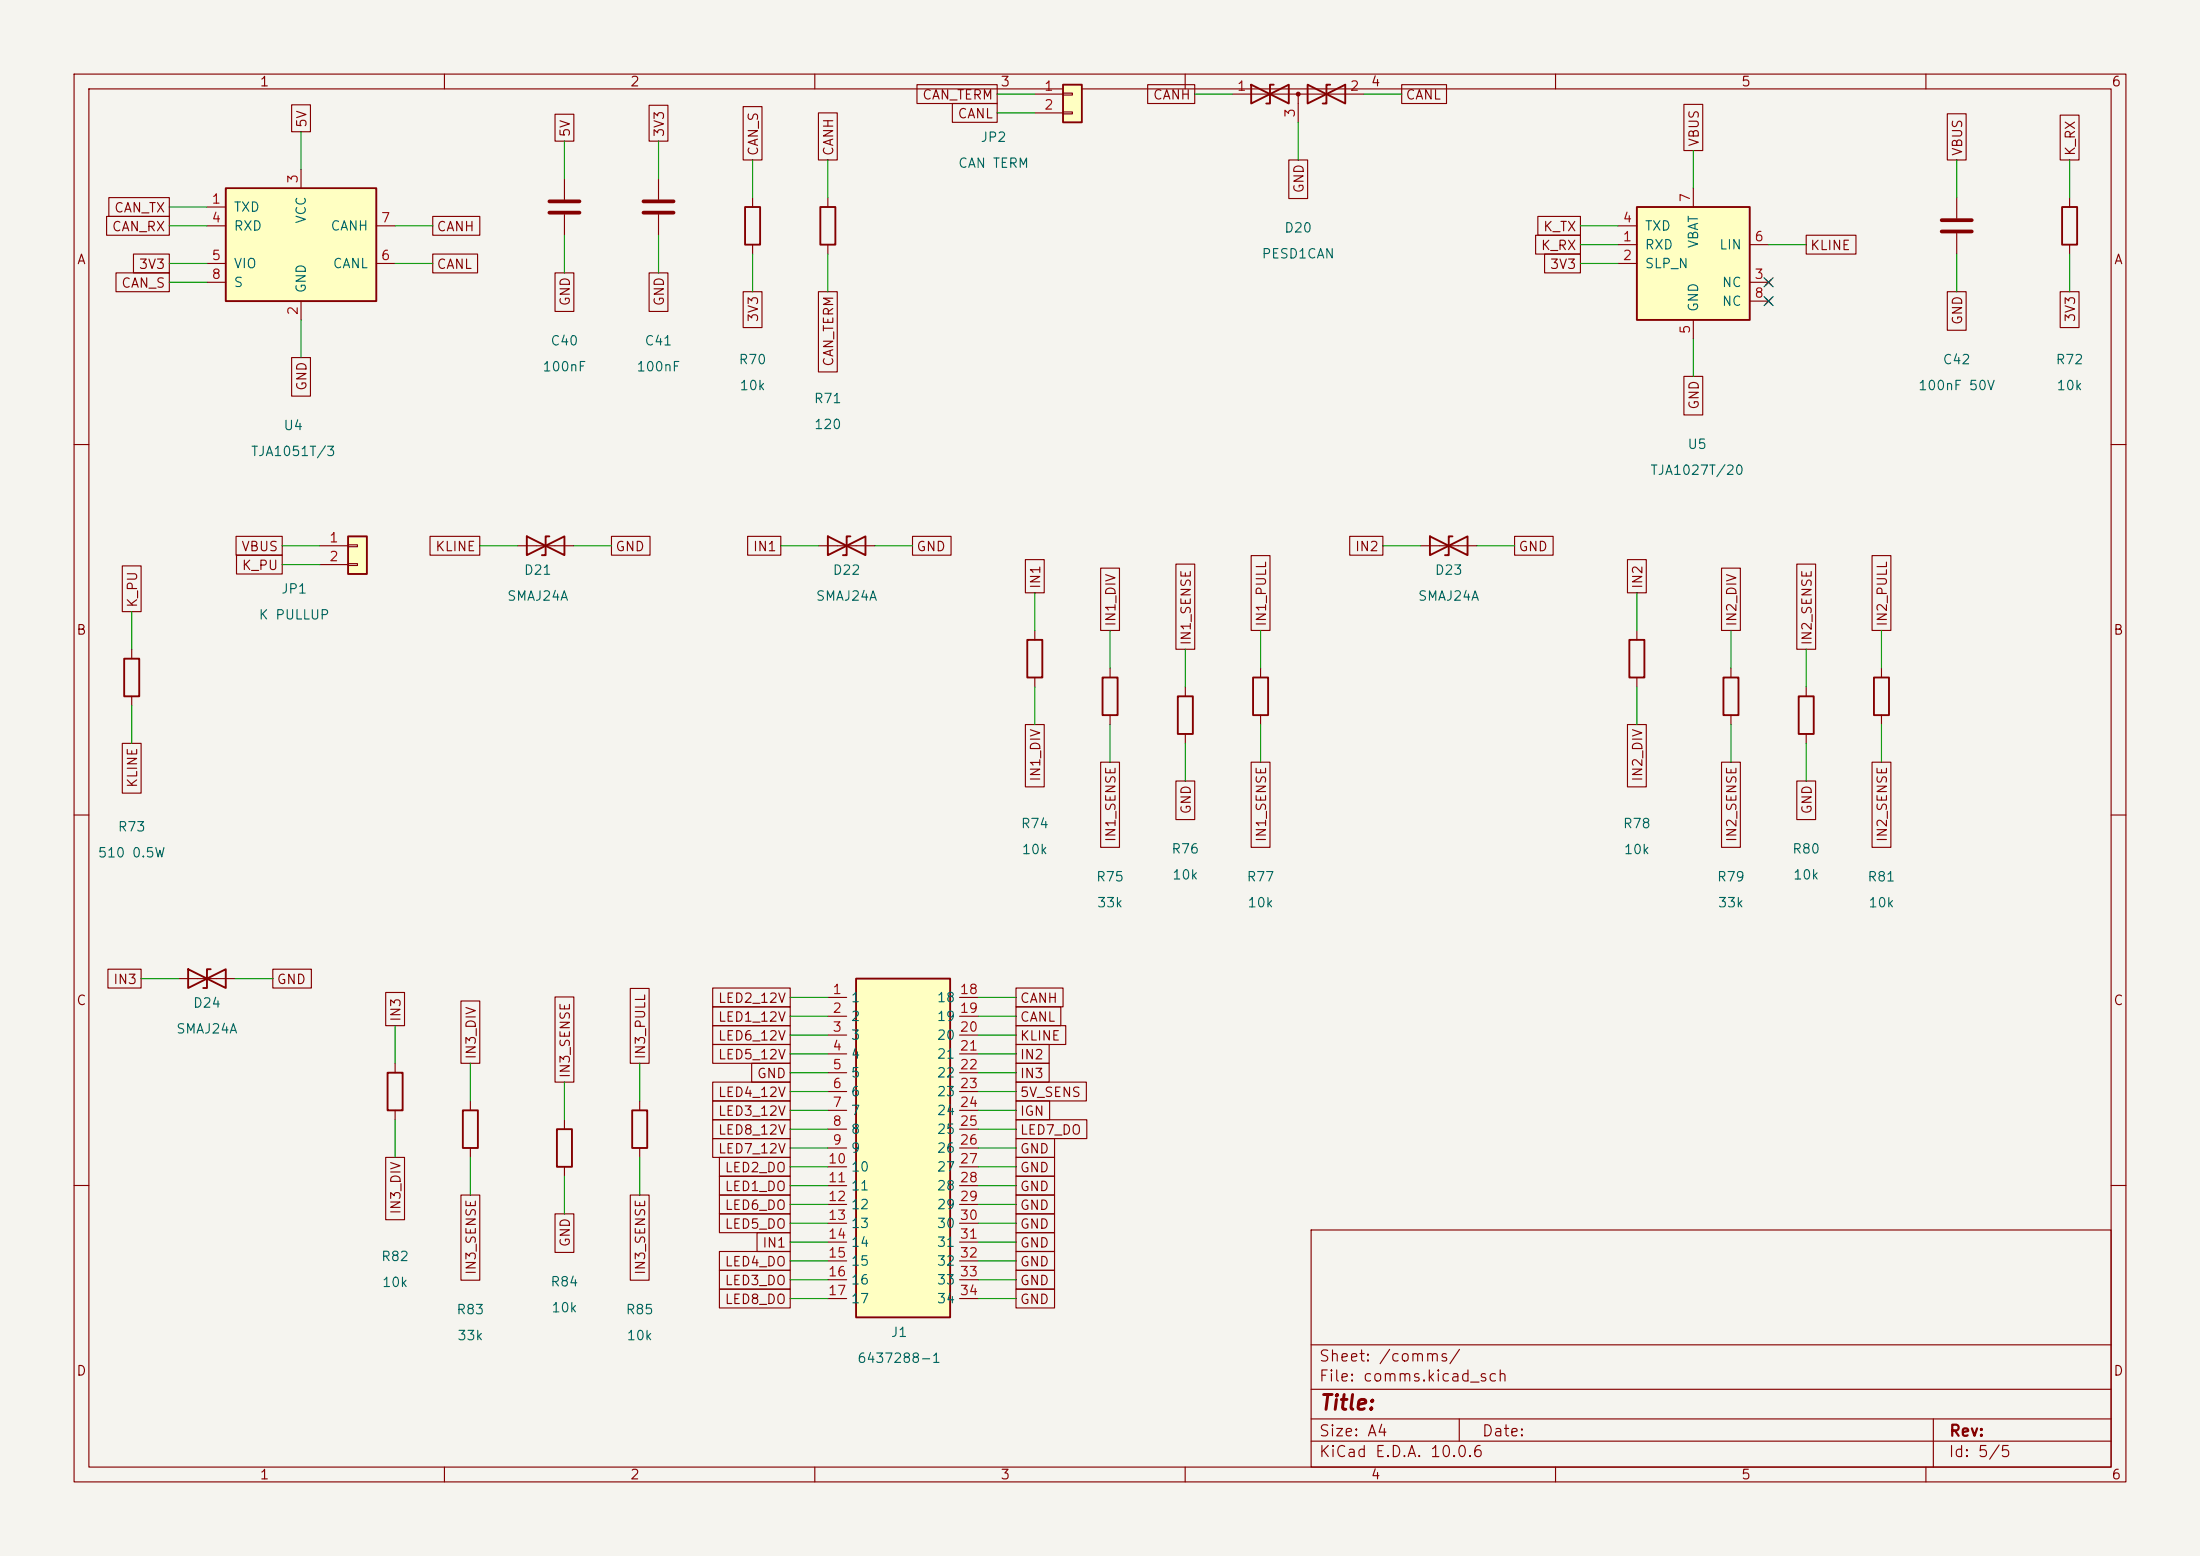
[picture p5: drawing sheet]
<svg xmlns="http://www.w3.org/2000/svg" width="297mm" height="210mm" viewBox="0 0 297 210" stroke-linecap="round" stroke-linejoin="round" font-family="sans-serif">
<path d="M0 0h297v210h-297z" fill="#f5f4ef" stroke="#f5f4ef" stroke-width=".14"/>
<g fill="none" stroke="#840000" stroke-width=".15">
<path d="M10 10h277v190h-277zM12 12h273v186h-273zM60 10v2M110 10v2M160 10v2M210 10v2M260 10v2M76.2 24.1v2.8M76.2 29v2.8M88.9 24.1v2.8M88.9 29v2.8M111.8 26.7v1.2"/>
<path d="M111.8 33v1.3M10 60h2M191.8 73.7h7.6M285 60h2M17.8 87.6v1.3M17.8 94v1.3M221 85.1v1.3M221 91.4v1.3M233.7 90.2v1.2M233.7 96.5v1.3M254 90.2v1.2M254 96.5v1.3"/>
<path d="M10 110h2M285 110h2M24.1 132.1h7.6M10 160h2M177 166h108v32h-108zM285 160h2M60 198v2M110 198v2M160 198v2M177 194.5h108M177 191.5h108M177 187.5h108"/>
<path d="M177 181.5h108M197 191.5v3M210 198v2M260 198v2M261 191.5v6.5"/>
</g>
<path d="M110.7 27.9h2.1v5.1h-2.1zM193 72.4v2.5l5.1-2.5v2.5zM196.1 72.4h-.5v2.5h-.5M16.8 88.9h2v5.1h-2zM220 86.4h2v5h-2zM232.7 91.4h2v5.1h-2zM253 91.4h2v5.1h-2zM25.4 130.8v2.6l5.1-2.6v2.6zM28.4 130.8h-.5v2.6h-.5" fill="none" stroke="#840000" stroke-width=".25"/>
<path d="M74.2 27.2h4M74.2 28.7h4M86.9 27.2h4M86.9 28.7h4" fill="none" stroke="#840000" stroke-width=".51"/>
<path d="M47 72.4h2.5v5.1h-2.5z" fill="#ffffc2"/>
<path d="M47 72.4h2.5v5.1h-2.5zM62.5 149.9h2v5h-2zM75.2 152.4h2v5.1h-2z" fill="none" stroke="#840000" stroke-width=".25"/>
<path d="M43.2 73.7h3.8M43.2 76.2h3.8M47 73.5h1.3v.3h-1.3zM47 76.1h1.3v.2h-1.3zM63.5 148.6v1.3M63.5 154.9v1.3M76.2 151.1v1.3M76.2 157.5v1.3" fill="none" stroke="#840000" stroke-width=".15"/>
<path d="M30.5 25.4h20.3v15.2h-20.3z" fill="#ffffc2"/>
<path d="M30.5 25.4h20.3v15.2h-20.3zM278.4 27.9h2v5.1h-2zM52.3 144.8h2.1v5.1h-2.1zM85.3 149.9h2.1v5h-2.1z" fill="none" stroke="#840000" stroke-width=".25"/>
<g fill="none" stroke="#840000" stroke-width=".15">
<path d="M27.9 27.9h2.6M27.9 30.5h2.6M27.9 35.6h2.6M27.9 38.1h2.6M40.6 22.9v2.5M50.8 30.5h2.5M50.8 35.6h2.5M264.2 26.7v2.8M264.2 31.5v2.8M279.4 26.7v1.2M279.4 33v1.3M40.6 40.6v2.6"/>
<path d="M53.3 143.5v1.3M53.3 149.9v1.2M86.4 148.6v1.3M86.4 154.9v1.3"/>
</g>
<path d="M262.1 29.7h4.1M262.1 31.2h4.1" fill="none" stroke="#840000" stroke-width=".51"/>
<path d="M221 27.9h15.2v15.3h-15.2z" fill="#ffffc2"/>
<g fill="none" stroke="#840000" stroke-width=".25">
<path d="M168.9 11.4l5.1 2.6v-2.6l-5.1 2.6zM172 11.4h-.6v2.6h-.5M176.5 11.4l5.1 2.6v-2.6l-5.1 2.6zM179.6 11.4h-.5v2.6h-.5M100.6 27.9h2v5.1h-2zM221 27.9h15.2v15.3h-15.2zM71.1 72.4v2.5l5.1-2.5v2.5zM74.2 72.4h-.5v2.5h-.5M111.8 72.4v2.5l5-2.5v2.5zM114.8 72.4h-.5v2.5h-.5M138.7 86.4h2v5h-2zM148.8 91.4h2.1v5.1h-2.1z"/>
<path d="M159 94h2v5.1h-2zM169.2 91.4h2v5.1h-2zM242.8 94h2.1v5.1h-2.1z"/>
</g>
<g fill="none" stroke="#840000" stroke-width=".15">
<path d="M166.4 12.7h17.7M175.3 12.7v3.8M101.6 26.7v1.2M101.6 33v1.3M218.4 33h2.6M218.4 35.6h2.6M218.4 30.5h2.6M228.6 25.4v2.5M236.2 33h2.6M236.2 38.1h2.6M238.4 37.7l.7 .8M239.1 37.7l-.7 .8"/>
<path d="M228.6 43.2v2.5M236.2 40.6h2.6M238.4 40.3l.7 .7M239.1 40.3l-.7 .7M69.8 73.7h7.7M110.5 73.7h7.6M139.7 85.1v1.3M139.7 91.4v1.3M149.9 90.2v1.2M149.9 96.5v1.3M160 92.7v1.3M160 99.1v1.2"/>
<path d="M170.2 90.2v1.2M170.2 96.5v1.3M243.8 92.7v1.3M243.8 99.1v1.2"/>
</g>
<circle cx="175.3" cy="12.7" r=".25" fill="#840000" stroke="#840000" stroke-width=".15"/>
<path d="M143.5 11.4h2.5v5.1h-2.5z" fill="#ffffc2"/>
<path d="M143.5 11.4h2.5v5.1h-2.5z" fill="none" stroke="#840000" stroke-width=".25"/>
<path d="M139.7 12.7h3.8M139.7 15.2h3.8M143.5 12.6h1.3v.2h-1.3zM143.5 15.1h1.3v.3h-1.3z" fill="none" stroke="#840000" stroke-width=".15"/>
<path d="M115.6 132.1h12.7v45.7h-12.7z" fill="#ffffc2"/>
<path d="M115.6 132.1h12.7v45.7h-12.7z" fill="none" stroke="#840000" stroke-width=".25"/>
<g fill="none" stroke="#840000" stroke-width=".15">
<path d="M39.4 14.1h2.5v3.7h-2.5zM74.9 15.4h2.6v3.7h-2.6zM87.6 14.2h2.6v4.9h-2.6zM100.3 14.4h2.6v7.2h-2.6zM110.5 15.2h2.5v6.4h-2.5zM123.8 11.4h10.8v2.6h-10.8zM128.6 14h6v2.5h-6zM154.9 11.4h6.4v2.6h-6.4zM189.2 11.4h6.1v2.6h-6.1zM227.3 14.1h2.6v6.2h-2.6zM262.9 15.4h2.5v6.2h-2.5zM278.1 15.5h2.6v6.1h-2.6z"/>
<path d="M14.4 29.2h8.5v2.6h-8.5zM14.7 26.7h8.2v2.5h-8.2zM15.7 36.8h7.2v2.6h-7.2zM18 34.3h4.9v2.5h-4.9zM58.4 29.2h6.4v2.6h-6.4zM58.4 34.3h6.1v2.5h-6.1zM74.9 36.8h2.6v5.2h-2.6zM87.6 36.8h2.6v5.2h-2.6zM100.3 39.4h2.6v4.8h-2.6zM110.5 39.4h2.5v10.8h-2.5zM174 21.6h2.5v5.2h-2.5zM207.3 31.7h6.1v2.6h-6.1z"/>
<path d="M207.6 29.2h5.8v2.6h-5.8zM208.5 34.3h4.9v2.5h-4.9zM243.8 31.7h6.8v2.6h-6.8zM262.9 39.4h2.5v5.2h-2.5zM278.1 39.4h2.6v4.8h-2.6zM39.4 48.3h2.5v5.2h-2.5zM227.3 50.8h2.6v5.2h-2.6zM16.5 76.4h2.6v6.2h-2.6zM31.9 72.4h6.2v2.5h-6.2zM31.9 74.9h6.2v2.6h-6.2zM58.1 72.4h6.7v2.5h-6.7zM82.5 72.4h5.3v2.5h-5.3z"/>
<path d="M100.9 72.4h4.5v2.5h-4.5zM123.2 72.4h5.2v2.5h-5.2zM138.4 75.5h2.6v4.5h-2.6zM148.6 76.7h2.5v8.4h-2.5zM158.7 76.1h2.6v11.5h-2.6zM168.9 75h2.6v10.1h-2.6zM182.2 72.4h4.5v2.5h-4.5zM204.5 72.4h5.2v2.5h-5.2zM219.7 75.5h2.6v4.5h-2.6zM232.4 76.7h2.6v8.4h-2.6zM242.6 76.1h2.5v11.5h-2.5zM252.7 75h2.6v10.1h-2.6z"/>
<path d="M138.4 97.8h2.6v8.4h-2.6zM219.7 97.8h2.6v8.4h-2.6zM16.5 100.3h2.6v6.7h-2.6zM148.6 102.9h2.5v11.5h-2.5zM158.7 105.4h2.6v5.2h-2.6zM168.9 102.9h2.6v11.5h-2.6zM232.4 102.9h2.6v11.5h-2.6zM242.6 105.4h2.5v5.2h-2.5zM252.7 102.9h2.6v11.5h-2.6zM14.6 130.8h4.4v2.6h-4.4zM36.8 130.8h5.2v2.6h-5.2zM52.1 134h2.5v4.4h-2.5z"/>
<path d="M62.2 135.1h2.6v8.4h-2.6zM74.9 134.6h2.6v11.5h-2.6zM85.1 133.4h2.5v10.1h-2.5zM96.2 138.4h10.5v2.6h-10.5zM96.2 135.9h10.5v2.5h-10.5zM96.2 133.3h10.5v2.6h-10.5zM111.8 134.6h2.5M111.8 137.2h2.5M111.8 139.7h2.5M129.5 134.6h2.6M129.5 137.2h2.6M129.5 139.7h2.6"/>
<path d="M137.2 138.4h6.7v2.6h-6.7zM137.2 135.9h6v2.5h-6zM137.2 133.3h6.3v2.6h-6.3zM52.1 156.2h2.5v8.4h-2.5zM96.2 153.7h10.5v2.5h-10.5zM96.2 151.1h10.5v2.6h-10.5zM96.2 148.6h10.5v2.5h-10.5zM96.2 146h10.5v2.6h-10.5zM96.2 141h10.5v2.5h-10.5zM97.1 158.7h9.6v2.6h-9.6zM97.1 156.2h9.6v2.6h-9.6zM101.5 143.5h5.2v2.6h-5.2z"/>
<path d="M111.8 142.2h2.5M111.8 144.8h2.5M111.8 147.3h2.5M111.8 149.9h2.5M111.8 152.4h2.5M111.8 154.9h2.5M111.8 157.5h2.5M129.5 142.2h2.6M129.5 144.8h2.6M129.5 147.3h2.6M129.5 149.9h2.6M129.5 152.4h2.6"/>
<path d="M129.5 154.9h2.6M129.5 157.5h2.6M137.2 148.6h4.5v2.5h-4.5zM137.2 146h9.5v2.6h-9.5zM137.2 143.5h4.4v2.6h-4.4zM137.2 141h4.4v2.5h-4.4zM137.2 153.7h5.2v2.5h-5.2zM137.2 156.2h5.2v2.6h-5.2zM137.2 158.7h5.2v2.6h-5.2zM137.2 151.1h9.5v2.6h-9.5zM62.2 161.3h2.6v11.5h-2.6zM74.9 163.8h2.6v5.2h-2.6z"/>
<path d="M85.1 161.3h2.5v11.5h-2.5zM97.1 174h9.6v2.5h-9.6zM97.1 171.4h9.6v2.6h-9.6zM97.1 168.9h9.6v2.6h-9.6zM97.1 163.8h9.6v2.6h-9.6zM97.1 161.3h9.6v2.5h-9.6zM102.2 166.4h4.5v2.5h-4.5zM111.8 160h2.5M111.8 162.6h2.5M111.8 165.1h2.5M111.8 167.6h2.5M111.8 170.2h2.5"/>
<path d="M111.8 172.7h2.5M111.8 175.3h2.5M129.5 160h2.6M129.5 162.6h2.6M129.5 165.1h2.6M129.5 167.6h2.6M129.5 170.2h2.6M129.5 172.7h2.6M129.5 175.3h2.6M137.2 171.4h5.2v2.6h-5.2zM137.2 161.3h5.2v2.5h-5.2zM137.2 163.8h5.2v2.6h-5.2z"/>
<path d="M137.2 166.4h5.2v2.5h-5.2zM137.2 168.9h5.2v2.6h-5.2zM137.2 174h5.2v2.5h-5.2z"/>
</g>
<g fill="none" stroke="#009600" stroke-width=".15">
<path d="M40.6 17.8v5.1M76.2 19.1v5M88.9 19.1v5M134.6 12.7h5.1M134.6 15.2h5.1M161.3 12.7h5.1M175.3 16.5v5.1M184.1 12.7h5.1M22.9 30.5h5M22.9 35.6h5M22.9 27.9h5M22.9 38.1h5"/>
<path d="M53.3 30.5h5.1M53.3 35.6h5.1M76.2 31.8v5M88.9 31.8v5M101.6 21.6v5.1M101.6 34.3v5.1M111.8 21.6v5.1M111.8 34.3v5.1M213.4 30.5h5M213.4 35.6h5M213.4 33h5M228.6 20.3v5.1"/>
<path d="M238.8 33h5M264.2 21.6v5.1M264.2 34.3v5.1M279.4 21.6v5.1M279.4 34.3v5.1M40.6 43.2v5.1M228.6 45.7v5.1M38.1 73.7h5.1M38.1 76.2h5.1M64.8 73.7h5M77.5 73.7h5M105.4 73.7h5.1"/>
<path d="M118.1 73.7h5.1M186.7 73.7h5.1M199.4 73.7h5.1M17.8 82.6v5M17.8 95.3v5M139.7 80v5.1M139.7 92.7v5.1M149.9 85.1v5.1M149.9 97.8v5.1M160 87.6v5.1M170.2 85.1v5.1M170.2 97.8v5.1"/>
<path d="M221 80v5.1M221 92.7v5.1M233.7 85.1v5.1M233.7 97.8v5.1M243.8 87.6v5.1M254 85.1v5.1M254 97.8v5.1M160 100.3v5.1M243.8 100.3v5.1M19 132.1h5.1M31.7 132.1h5.1M53.3 138.4v5.1"/>
<path d="M106.7 134.6h5.1M106.7 137.2h5.1M106.7 139.7h5.1M132.1 134.6h5.1M132.1 137.2h5.1M132.1 139.7h5.1M53.3 151.1v5.1M63.5 143.5v5.1M63.5 156.2v5.1M76.2 146.1v5M76.2 158.8v5M86.4 143.5v5.1"/>
<path d="M86.4 156.2v5.1M106.7 142.2h5.1M106.7 144.8h5.1M106.7 147.3h5.1M106.7 149.9h5.1M106.7 152.4h5.1M106.7 154.9h5.1M106.7 157.5h5.1M132.1 142.2h5.1M132.1 144.8h5.1M132.1 147.3h5.1M132.1 149.9h5.1"/>
<path d="M132.1 152.4h5.1M132.1 154.9h5.1M132.1 157.5h5.1M106.7 175.3h5.1M106.7 160h5.1M106.7 162.6h5.1M106.7 165.1h5.1M106.7 167.6h5.1M106.7 170.2h5.1M106.7 172.7h5.1M132.1 175.3h5.1M132.1 160h5.1"/>
<path d="M132.1 162.6h5.1M132.1 165.1h5.1M132.1 167.6h5.1M132.1 170.2h5.1M132.1 172.7h5.1"/>
</g>
<path d="M238.2 37.5l1.2 1.2M239.4 37.5l-1.2 1.2M238.2 40l1.2 1.2M239.4 40l-1.2 1.2" fill="none" stroke="#000084" stroke-width=".15"/>
<text font-size="2" fill="#840000" x="178" y="190.8">Title:</text>
<g font-size="1.5" fill="#840000">
<text x="178" y="184.1">Sheet: /comms/</text>
<text x="178" y="186.8">File: comms.kicad_sch</text>
<text x="178" y="197">KiCad E.D.A. 10.0.6</text>
<text x="178" y="194.2">Size: A4</text>
<text x="200" y="194.2">Date:</text>
<text x="263" y="197">Id: 5/5</text>
<text x="263" y="194.2">Rev:</text>
</g>
<g font-size="1.3" fill="#840000">
<text x="35" y="12">1</text>
<text x="85" y="12">2</text>
<text x="135" y="12">3</text>
<text x="185" y="12">4</text>
<text x="235" y="12">5</text>
<text x="285" y="12">6</text>
<text x="41.7" y="17.3" transform="rotate(-90 41.7 17.3)">5V</text>
<text x="124.4" y="13.8">CAN_TERM</text>
<text x="129.2" y="16.3">CANL</text>
<text x="155.6" y="13.8">CANH</text>
<text x="189.7" y="13.8">CANL</text>
<text x="77.3" y="18.6" transform="rotate(-90 77.3 18.6)">5V</text>
<text x="90" y="18.6" transform="rotate(-90 90 18.6)">3V3</text>
<text x="102.7" y="21.1" transform="rotate(-90 102.7 21.1)">CAN_S</text>
<text x="112.8" y="21.1" transform="rotate(-90 112.8 21.1)">CANH</text>
<text x="229.7" y="19.9" transform="rotate(-90 229.7 19.9)">VBUS</text>
<text x="265.2" y="21.1" transform="rotate(-90 265.2 21.1)">VBUS</text>
<text x="280.5" y="21.1" transform="rotate(-90 280.5 21.1)">K_RX</text>
<text x="15.3" y="29">CAN_TX</text>
<text x="176.3" y="26.2" transform="rotate(-90 176.3 26.2)">GND</text>
<text x="10.3" y="36">A</text>
<text x="15" y="31.5">CAN_RX</text>
<text x="58.9" y="31.5">CANH</text>
<text x="207.9" y="34.1">K_RX</text>
<text x="208.2" y="31.5">K_TX</text>
<text x="244.3" y="34.1">KLINE</text>
<text x="285.3" y="36">A</text>
<text x="16.3" y="39.2">CAN_S</text>
<text x="18.6" y="36.6">3V3</text>
<text x="58.9" y="36.6">CANL</text>
<text x="77.3" y="41.4" transform="rotate(-90 77.3 41.4)">GND</text>
<text x="90" y="41.4" transform="rotate(-90 90 41.4)">GND</text>
<text x="209.1" y="36.6">3V3</text>
<text x="102.7" y="43.6" transform="rotate(-90 102.7 43.6)">3V3</text>
<text x="265.2" y="43.9" transform="rotate(-90 265.2 43.9)">GND</text>
<text x="280.5" y="43.6" transform="rotate(-90 280.5 43.6)">3V3</text>
<text x="41.7" y="52.8" transform="rotate(-90 41.7 52.8)">GND</text>
<text x="112.8" y="49.6" transform="rotate(-90 112.8 49.6)">CAN_TERM</text>
<text x="229.7" y="55.4" transform="rotate(-90 229.7 55.4)">GND</text>
<text x="32.5" y="74.7">VBUS</text>
<text x="32.6" y="77.3">K_PU</text>
<text x="58.7" y="74.7">KLINE</text>
<text x="83" y="74.7">GND</text>
<text x="101.6" y="74.7">IN1</text>
<text x="123.6" y="74.7">GND</text>
<text x="182.8" y="74.7">IN2</text>
<text x="204.9" y="74.7">GND</text>
<text x="18.8" y="82.1" transform="rotate(-90 18.8 82.1)">K_PU</text>
<text x="140.8" y="79.6" transform="rotate(-90 140.8 79.6)">IN1</text>
<text x="222" y="79.6" transform="rotate(-90 222 79.6)">IN2</text>
<text x="10.2" y="86">B</text>
<text x="150.9" y="84.6" transform="rotate(-90 150.9 84.6)">IN1_DIV</text>
<text x="161.1" y="87.2" transform="rotate(-90 161.1 87.2)">IN1_SENSE</text>
<text x="171.2" y="84.6" transform="rotate(-90 171.2 84.6)">IN1_PULL</text>
<text x="234.7" y="84.6" transform="rotate(-90 234.7 84.6)">IN2_DIV</text>
<text x="244.9" y="87.2" transform="rotate(-90 244.9 87.2)">IN2_SENSE</text>
<text x="255.1" y="84.6" transform="rotate(-90 255.1 84.6)">IN2_PULL</text>
<text x="285.2" y="86">B</text>
<text x="18.8" y="106.4" transform="rotate(-90 18.8 106.4)">KLINE</text>
<text x="140.8" y="105.6" transform="rotate(-90 140.8 105.6)">IN1_DIV</text>
<text x="222" y="105.6" transform="rotate(-90 222 105.6)">IN2_DIV</text>
<text x="150.9" y="113.7" transform="rotate(-90 150.9 113.7)">IN1_SENSE</text>
<text x="161.1" y="110" transform="rotate(-90 161.1 110)">GND</text>
<text x="171.2" y="113.7" transform="rotate(-90 171.2 113.7)">IN1_SENSE</text>
<text x="234.7" y="113.7" transform="rotate(-90 234.7 113.7)">IN2_SENSE</text>
<text x="244.9" y="110" transform="rotate(-90 244.9 110)">GND</text>
<text x="255.1" y="113.7" transform="rotate(-90 255.1 113.7)">IN2_SENSE</text>
<text x="10.2" y="136">C</text>
<text x="15.2" y="133.1">IN3</text>
<text x="37.3" y="133.1">GND</text>
<text x="54.4" y="138" transform="rotate(-90 54.4 138)">IN3</text>
<text x="96.8" y="135.7">LED2_12V</text>
<text x="137.6" y="135.7">CANH</text>
<text x="285.2" y="136">C</text>
<text x="64.6" y="143.1" transform="rotate(-90 64.6 143.1)">IN3_DIV</text>
<text x="87.4" y="143.1" transform="rotate(-90 87.4 143.1)">IN3_PULL</text>
<text x="96.8" y="143.3">LED5_12V</text>
<text x="96.8" y="140.8">LED6_12V</text>
<text x="96.8" y="138.2">LED1_12V</text>
<text x="137.6" y="143.3">IN2</text>
<text x="137.6" y="140.8">KLINE</text>
<text x="137.6" y="138.2">CANL</text>
<text x="77.3" y="145.6" transform="rotate(-90 77.3 145.6)">IN3_SENSE</text>
<text x="96.8" y="148.4">LED4_12V</text>
<text x="102.1" y="145.8">GND</text>
<text x="137.6" y="148.4">5V_SENS</text>
<text x="137.6" y="145.8">IN3</text>
<text x="96.8" y="156">LED7_12V</text>
<text x="96.8" y="153.5">LED8_12V</text>
<text x="96.8" y="150.9">LED3_12V</text>
<text x="137.6" y="150.9">IGN</text>
<text x="137.6" y="156">GND</text>
<text x="137.6" y="153.5">LED7_DO</text>
<text x="97.8" y="161.1">LED1_DO</text>
<text x="97.8" y="158.5">LED2_DO</text>
<text x="137.6" y="158.5">GND</text>
<text x="137.6" y="161.1">GND</text>
<text x="54.4" y="164" transform="rotate(-90 54.4 164)">IN3_DIV</text>
<text x="97.8" y="166.2">LED5_DO</text>
<text x="97.8" y="163.6">LED6_DO</text>
<text x="137.6" y="163.6">GND</text>
<text x="137.6" y="166.2">GND</text>
<text x="64.6" y="172.2" transform="rotate(-90 64.6 172.2)">IN3_SENSE</text>
<text x="77.3" y="168.4" transform="rotate(-90 77.3 168.4)">GND</text>
<text x="87.4" y="172.2" transform="rotate(-90 87.4 172.2)">IN3_SENSE</text>
<text x="97.8" y="173.8">LED3_DO</text>
<text x="97.8" y="171.2">LED4_DO</text>
<text x="102.8" y="168.7">IN1</text>
<text x="137.6" y="173.8">GND</text>
<text x="137.6" y="168.7">GND</text>
<text x="137.6" y="171.2">GND</text>
<text x="97.8" y="176.3">LED8_DO</text>
<text x="137.6" y="176.3">GND</text>
<text x="10.2" y="186">D</text>
<text x="285.2" y="186">D</text>
<text x="35" y="200">1</text>
<text x="85" y="200">2</text>
<text x="135" y="200">3</text>
<text x="185" y="200">4</text>
<text x="235" y="200">5</text>
<text x="285" y="200">6</text>
</g>
<g font-size="1.3" fill="#a90000">
<text x="140.9" y="12.6">1</text>
<text x="140.9" y="15.1">2</text>
<text x="166.9" y="12.6">1</text>
<text x="175.1" y="16" transform="rotate(-90 175.1 16)">3</text>
<text x="182.1" y="12.6">2</text>
<text x="28.5" y="27.8">1</text>
<text x="40.5" y="24.9" transform="rotate(-90 40.5 24.9)">3</text>
<text x="228.5" y="27.4" transform="rotate(-90 228.5 27.4)">7</text>
<text x="28.5" y="30.3">4</text>
<text x="28.5" y="35.4">5</text>
<text x="51.3" y="35.4">6</text>
<text x="51.3" y="30.3">7</text>
<text x="219" y="32.9">1</text>
<text x="219" y="35.4">2</text>
<text x="219" y="30.3">4</text>
<text x="236.8" y="32.9">6</text>
<text x="28.5" y="38">8</text>
<text x="236.8" y="38">3</text>
<text x="236.8" y="40.5">8</text>
<text x="40.5" y="42.6" transform="rotate(-90 40.5 42.6)">2</text>
<text x="228.5" y="45.2" transform="rotate(-90 228.5 45.2)">5</text>
<text x="44.4" y="73.5">1</text>
<text x="44.4" y="76.1">2</text>
<text x="112.3" y="134.5">1</text>
<text x="112.3" y="137">2</text>
<text x="129.5" y="134.5">18</text>
<text x="129.5" y="137">19</text>
<text x="112.3" y="139.6">3</text>
<text x="112.3" y="142.1">4</text>
<text x="129.5" y="139.6">20</text>
<text x="129.5" y="142.1">21</text>
<text x="112.3" y="144.6">5</text>
<text x="112.3" y="147.2">6</text>
<text x="112.3" y="149.7">7</text>
<text x="129.5" y="144.6">22</text>
<text x="129.5" y="147.2">23</text>
<text x="129.5" y="149.7">24</text>
<text x="112.3" y="152.3">8</text>
<text x="112.3" y="154.8">9</text>
<text x="129.5" y="152.3">25</text>
<text x="129.5" y="154.8">26</text>
<text x="111.7" y="157.3">10</text>
<text x="111.7" y="159.9">11</text>
<text x="129.5" y="157.3">27</text>
<text x="129.5" y="159.9">28</text>
<text x="111.7" y="162.4">12</text>
<text x="111.7" y="165">13</text>
<text x="111.7" y="167.5">14</text>
<text x="129.5" y="162.4">29</text>
<text x="129.5" y="165">30</text>
<text x="129.5" y="167.5">31</text>
<text x="111.7" y="170">15</text>
<text x="111.7" y="172.6">16</text>
<text x="129.5" y="170">32</text>
<text x="129.5" y="172.6">33</text>
<text x="111.7" y="175.1">17</text>
<text x="129.5" y="175.1">34</text>
</g>
<g font-size="1.3" fill="#006464">
<text x="129.3" y="23">CAN TERM</text>
<text x="132.3" y="19.5">JP2</text>
<text x="31.5" y="28.9">TXD</text>
<text x="31.5" y="31.4">RXD</text>
<text x="41.6" y="30.3" transform="rotate(-90 41.6 30.3)">VCC</text>
<text x="44.5" y="31.4">CANH</text>
<text x="170.2" y="35.2">PESD1CAN</text>
<text x="173.3" y="31.7">D20</text>
<text x="222" y="34">RXD</text>
<text x="222" y="31.4">TXD</text>
<text x="229.6" y="33.6" transform="rotate(-90 229.6 33.6)">VBAT</text>
<text x="232" y="34">LIN</text>
<text x="31.5" y="36.5">VIO</text>
<text x="31.5" y="39.1">S</text>
<text x="41.6" y="39.7" transform="rotate(-90 41.6 39.7)">GND</text>
<text x="44.8" y="36.5">CANL</text>
<text x="222" y="36.5">SLP_N</text>
<text x="232.4" y="39.1">NC</text>
<text x="232.4" y="41.6">NC</text>
<text x="74.2" y="46.9">C40</text>
<text x="86.9" y="46.9">C41</text>
<text x="229.6" y="42.2" transform="rotate(-90 229.6 42.2)">GND</text>
<text x="73.1" y="50.4">100nF</text>
<text x="85.8" y="50.4">100nF</text>
<text x="99.6" y="49.5">R70</text>
<text x="99.7" y="53">10k</text>
<text x="258.9" y="53">100nF 50V</text>
<text x="262.2" y="49.5">C42</text>
<text x="277.4" y="49.5">R72</text>
<text x="277.5" y="53">10k</text>
<text x="38.2" y="58.4">U4</text>
<text x="109.8" y="54.7">R71</text>
<text x="109.8" y="58.2">120</text>
<text x="33.8" y="61.9">TJA1051T/3</text>
<text x="222.7" y="64.4">TJA1027T/20</text>
<text x="227.7" y="60.9">U5</text>
<text x="70.6" y="77.9">D21</text>
<text x="112.3" y="77.9">D22</text>
<text x="193.6" y="77.9">D23</text>
<text x="34.8" y="83.9">K PULLUP</text>
<text x="37.9" y="80.4">JP1</text>
<text x="68.4" y="81.4">SMAJ24A</text>
<text x="110.1" y="81.4">SMAJ24A</text>
<text x="191.3" y="81.4">SMAJ24A</text>
<text x="15.8" y="112.5">R73</text>
<text x="137.7" y="112.1">R74</text>
<text x="219" y="112.1">R78</text>
<text x="13.1" y="116">510 0.5W</text>
<text x="137.8" y="115.6">10k</text>
<text x="147.9" y="119.3">R75</text>
<text x="158" y="115.5">R76</text>
<text x="158.2" y="119">10k</text>
<text x="168.2" y="119.3">R77</text>
<text x="219.1" y="115.6">10k</text>
<text x="231.7" y="119.3">R79</text>
<text x="241.9" y="115.5">R80</text>
<text x="242" y="119">10k</text>
<text x="252" y="119.3">R81</text>
<text x="148" y="122.8">33k</text>
<text x="168.3" y="122.8">10k</text>
<text x="231.8" y="122.8">33k</text>
<text x="252.1" y="122.8">10k</text>
<text x="26" y="136.3">D24</text>
<text x="114.8" y="135.6">1</text>
<text x="126.4" y="135.6">18</text>
<text x="23.7" y="139.8">SMAJ24A</text>
<text x="114.8" y="138.1">2</text>
<text x="114.8" y="140.7">3</text>
<text x="114.8" y="143.2">4</text>
<text x="126.4" y="138.1">19</text>
<text x="126.4" y="140.7">20</text>
<text x="126.4" y="143.2">21</text>
<text x="114.8" y="145.7">5</text>
<text x="114.8" y="148.3">6</text>
<text x="126.4" y="145.7">22</text>
<text x="126.4" y="148.3">23</text>
<text x="114.8" y="150.8">7</text>
<text x="114.8" y="153.4">8</text>
<text x="114.8" y="155.9">9</text>
<text x="126.4" y="150.8">24</text>
<text x="126.4" y="153.4">25</text>
<text x="126.4" y="155.9">26</text>
<text x="114.8" y="158.4">10</text>
<text x="114.8" y="161">11</text>
<text x="126.4" y="158.4">27</text>
<text x="126.4" y="161">28</text>
<text x="114.8" y="163.5">12</text>
<text x="114.8" y="166.1">13</text>
<text x="126.4" y="163.5">29</text>
<text x="126.4" y="166.1">30</text>
<text x="51.4" y="170.5">R82</text>
<text x="74.2" y="173.9">R84</text>
<text x="114.8" y="168.6">14</text>
<text x="114.8" y="171.1">15</text>
<text x="114.8" y="173.7">16</text>
<text x="126.4" y="168.6">31</text>
<text x="126.4" y="171.1">32</text>
<text x="126.4" y="173.7">33</text>
<text x="51.5" y="174">10k</text>
<text x="61.5" y="177.7">R83</text>
<text x="74.3" y="177.4">10k</text>
<text x="84.4" y="177.7">R85</text>
<text x="114.8" y="176.2">17</text>
<text x="126.4" y="176.2">34</text>
<text x="61.6" y="181.2">33k</text>
<text x="84.5" y="181.2">10k</text>
<text x="115.6" y="184.3">6437288-1</text>
<text x="120.2" y="180.8">J1</text>
</g>
</svg>
